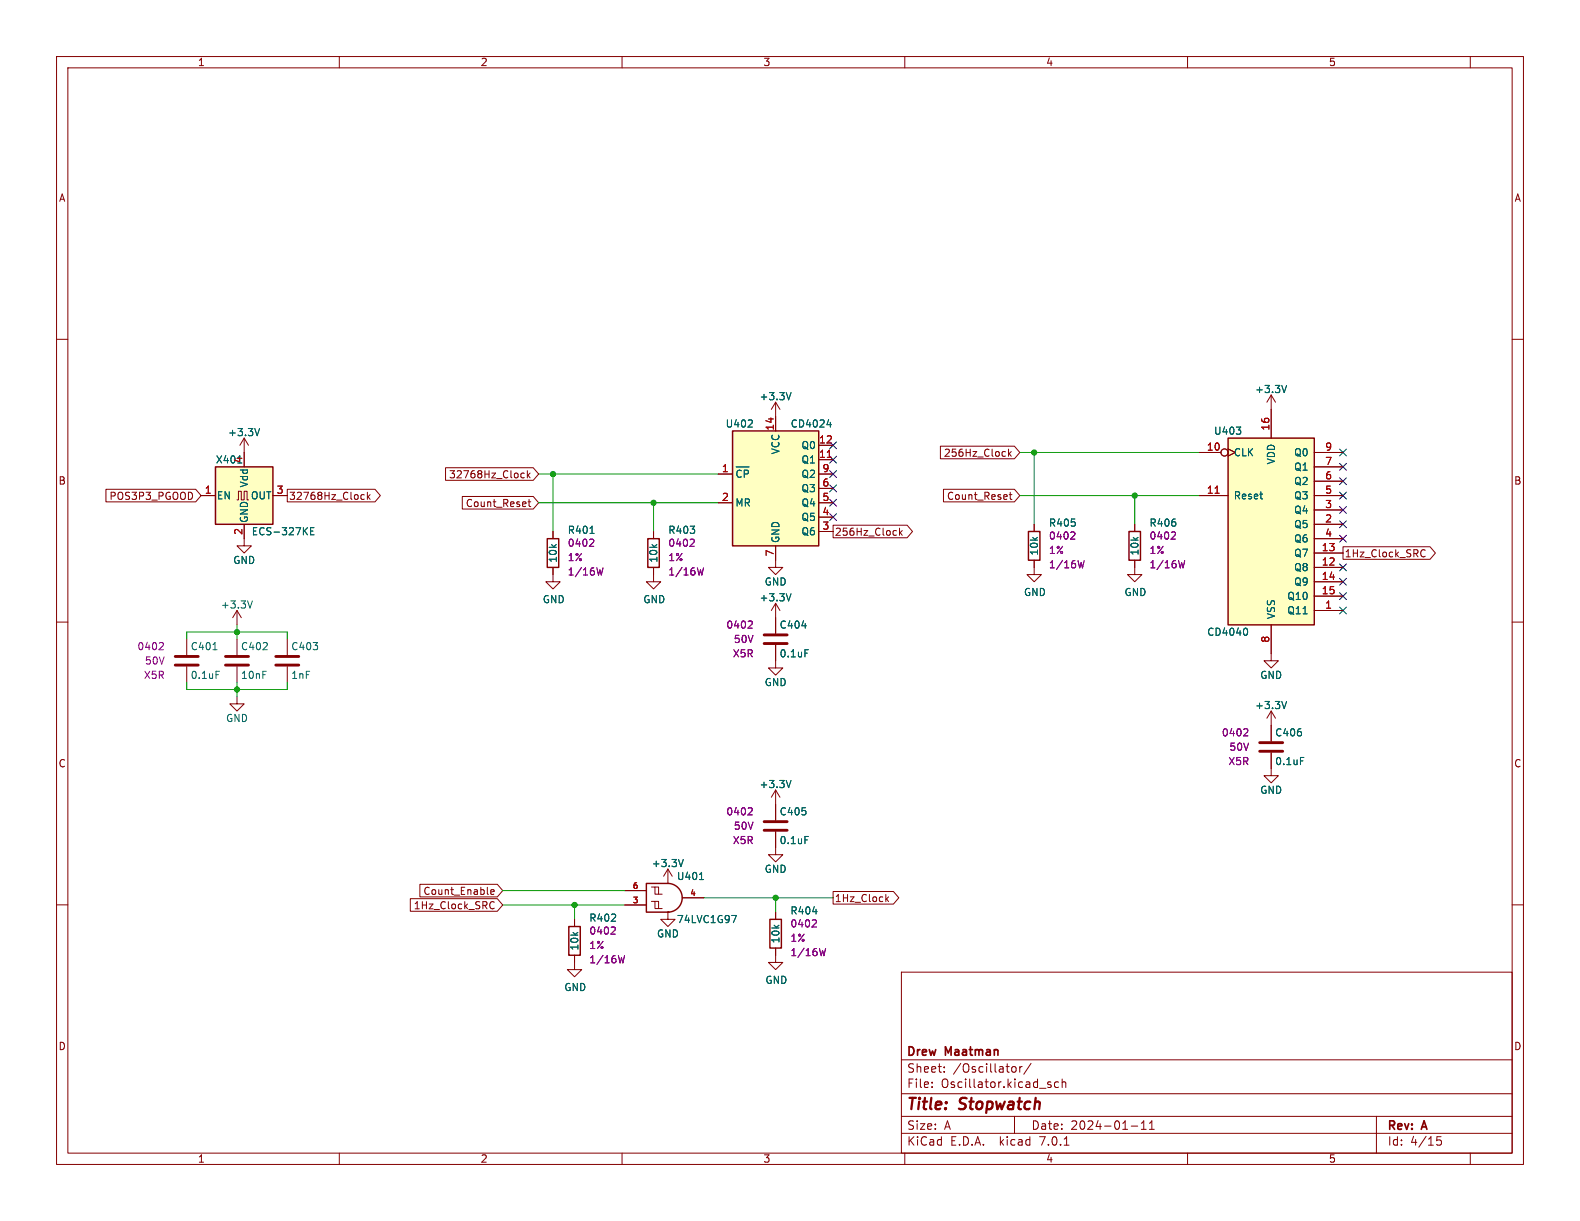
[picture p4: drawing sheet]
<svg xmlns="http://www.w3.org/2000/svg" width="279mm" height="216mm" viewBox="0 0 279 216" stroke-linecap="round" stroke-linejoin="round" font-family="sans-serif">
<g fill="none" stroke="#840000" stroke-width=".18">
<path d="M10 10h259.4v195.9h-259.4zM12 12h255.4v191.9h-255.4zM60 10v2M110 10v2M160 10v2M210 10v2M260 10v2M10 60h2M267.4 60h2M43.2 77.5v5.1M43.2 77.5l-.8 1.2M43.2 77.5l.7 1.2"/>
<path d="M137.2 71.1v5.1M137.2 71.1l-.8 1.3M137.2 71.1l.7 1.3M144.8 78.7h2.5M166.3 78.9h13.1l.9 1.1-.9 1.1h-13.1zM178.3 79.4v1.3M178.8 79.8l-.5 .5M217.2 79.4l1.2 .6-1.2 .6M224.8 69.9l-.8 1.2M224.8 69.9v7.6M224.8 69.9l.8 1.2M18.7 86.5h15.9l1 1.1-1 1.1h-15.9z"/>
<path d="M35.6 87.6h2.5M41.9 88.4h.3v-1.5h.5v1.5h.5v-1.5h.5v1.5h.2M43.2 92.7v3.8h1.2l-1.2 1.3-1.3-1.3h1.3M48.3 87.6h2.5M50.8 86.5h15.5l1 1.1-1 1.1h-15.5zM64.1 87.5h.3M64.4 88.2l-.3 .1M65 87v1.3M65.1 87.8l.4 .5M65.5 87.5l-.5 .4M78.8 82.7h15.5l.9 1.1-.9 1.1h-15.5zM81.7 87.8h12.6l.9 1.1-.9 1.1h-12.6z"/>
<path d="M92.3 83.7h.4M92.7 84.4l-.4 .1M93.3 83.2v1.3M93.4 88.7h.5M93.4 84l.3 .5M93.6 88.3v1.1l.3 .2M93.7 83.7l-.4 .4M97.8 94v1.3M115.6 94v1.3M127 83.8h2.5M127 88.9h2.5M137.2 96.5v3.8h1.2l-1.2 1.3-1.3-1.3h1.3"/>
<path d="M144.8 83.8h2.5M144.8 81.3h2.5M144.8 88.9h2.5M144.8 94h2.5M144.8 91.4h2.5M144.8 86.4h2.5M147.3 92.9h13.1l1 1.1-1 1.1h-13.1zM159.1 93.4v1.3M159.2 94.2l.4 .5M159.6 93.8l-.5 .5M166.8 86.5h12.6l.9 1.1-.9 1.1h-12.6zM178.5 80.2l.3 .5"/>
<path d="M178.5 87.5h.4M178.6 87v1.1l.3 .2M182.9 99.1v2.5h1.2l-1.2 1.3-1.3-1.3h1.3M182.9 92.7v1.3M200.7 99.1v2.5h1.2l-1.2 1.3-1.3-1.3h1.3M200.7 92.7v1.3M212.1 87.6h5.1M212.1 80h3.8M232.4 87.6h5.1M232.4 80h5.1M232.4 97.8h5.1M232.4 92.7h5.1"/>
<path d="M232.4 90.2h5.1M232.4 95.3h5.1M232.4 85.1h5.1M232.4 82.6h5.1M237.5 96.7h15.4l.9 1.1-.9 1.1h-15.4zM251.5 97.3l.3-.1 .2 .1M252 98.3l-.2 .2-.3-.1M10 110h2M33 113v2.8M33 117.9v2.8M41.9 108v2.5M41.9 113v2.8"/>
<path d="M41.9 117.9v2.8M41.9 108l-.8 1.2M41.9 108l.8 1.2M50.8 113v2.8M50.8 117.9v2.8M97.8 100.3v2.6h1.3l-1.3 1.2-1.3-1.2h1.3M115.6 100.3v2.6h1.2l-1.2 1.2-1.3-1.2h1.3M137.2 114v4.1h1.2l-1.2 1.3-1.3-1.3h1.3M137.2 106.7v5.3M137.2 106.7l-.8 1.3M137.2 106.7l.7 1.3M224.8 110.5v6.3h1.3l-1.3 1.3-1.3-1.3h1.3"/>
<path d="M232.4 108h5.1M232.4 100.3h5.1M232.4 102.9h5.1M232.4 105.4h5.1M267.4 110h2M41.9 123.2v1.3h1.3l-1.3 1.2-1.3-1.2h1.3M137.2 139.7l-.8 1.3M137.2 139.7v5.3M137.2 139.7l.7 1.3M224.8 133.1v4.1h1.3l-1.3 1.2-1.3-1.2h1.3M224.8 125.7v5.4M224.8 125.7l-.8 1.3"/>
<path d="M224.8 125.7l.8 1.3M10 160h2M72.6 158.9h15.3l1 1.1-1 1.1h-15.3zM74.3 156.4h13.6l1 1.1-1 1.1h-13.6zM86.8 157.7l.6-.1-.1-.2-.3-.1-.2 .2v.6h.5M86.8 159.5l.3-.1 .3 .1M110.5 157.5h3.8M115.2 159.4h.6v1.3h1.3M115.2 156.8h.6v1.3h1.3M115.8 159.4h.7v1.3M115.8 156.8h.7v1.3M118.1 156.2h.1"/>
<path d="M118.1 153.7l-.8 1.2M118.1 153.7v2.5M118.1 153.7l.8 1.2M120.6 158.8h3.9M137.2 147.1v4h1.2l-1.2 1.3-1.3-1.3h1.3M147.3 157.6h10.7l.9 1.2-.9 1.1h-10.7zM156.8 158.9l.3 .5M157.1 158.6l-.5 .5M267.4 160h2M87.4 160.6l-.3 .1-.3-.1M101.6 168.9v2.6h1.3l-1.3 1.2-1.3-1.2h1.3M101.6 162.6v1.2"/>
<path d="M110.5 160h3.8M118.1 161.3h.1M118.1 161.3v1.3h1.3l-1.3 1.2-1.3-1.2h1.3M137.2 167.6v2.6h1.2l-1.2 1.3-1.3-1.3h1.3M137.2 161.3v1.3M159.4 171.9h108v32h-108zM159.4 197.4h108M159.4 193.4h108M159.4 187.4h108M164.8 192.2v.1M164.8 191.4v.1M167 189.5v.1"/>
<path d="M167 188.7v.1M179.2 188.6l.3 .1 .2 .2-.1 .6-.4 .1M179.4 197.4v3M180.3 188.6v1M180.8 188.6l-.3 .1-.2 .2M182.3 188l-1.3 2M185.5 191.8l.3 .1 .1 .2-.2 .2h-.3M185.5 191.3l.3 .1M187.2 191.4l-.4-.1-.3 .3v.4l.1 .2h.6M187.8 191.4l.2-.1 .4 .1 .1 .9M187.8 190.8v1.5M200 199.1h1.2"/>
<path d="M201.8 199.7h.9M201.8 198.6l.5-.4v1.5M203.3 199.7h.8M203.3 198.6l.4-.4v1.5M243.4 197.4v6.5M60 203.9v2M110 203.9v2M159.4 200.4h108M160 203.9v2M188.2 202.5h.8M210 203.9v2M254.1 201.6h.5l.3 .3-.1 .5h-.7"/>
<path d="M254.1 201h.7M260 203.9v2"/>
<circle cx="216.5" cy="80" r=".63"/>
</g>
<g fill="none" stroke="#006464" stroke-width=".18">
<path d="M45.9 75.8l-.4 1.2M132.3 75.5h.7M133 74.4v.4M139.9 69.4l-.4 1.3M146.2 75.1h.8M146.8 74.7v.8M227.5 68.2l-.4 1.2M54.9 93.9h.4M55.5 93.3h-.6v1.3h.6M104.3 94.3h.8M130.2 82.6h2.3M131.1 83.3l-.4-.2-.3 .3"/>
<path d="M132.3 83.4l-.2-.3h-.5v1.3M37.7 114.9h.7M38.2 118.7h.6M44.6 106.3l-.4 1.2M139.9 105l-.4 1.3M142.3 114.9h.6M220.4 111.1l.2 .5-.2 .7M230.4 108.5h.8M139.9 138l-.4 1.3M227.5 124l-.4 1.3M230 133.9h.6M120.8 152l-.4 1.2"/>
<path d="M123.7 155.5h.7M142.3 147.9h.6M129.4 161.9h.8l-.5 1.2"/>
</g>
<path d="M31 117.6h4.1M31 116.1h4.1M39.9 117.6h4M39.9 116.1h4M48.8 117.6h4M48.8 116.1h4M135.1 113.8h4.1M135.1 112.3h4.1M222.8 132.8h4M222.8 131.3h4M135.1 146.8h4.1M135.1 145.3h4.1" fill="none" stroke="#840000" stroke-width=".51"/>
<g fill="#ffffc2" stroke="#ffffc2" stroke-width=".18">
<path d="M38.1 82.6h10.2v10.1h-10.2z"/>
<path d="M217.2 77.5h15.2v33h-15.2z"/>
<path d="M129.5 76.2h15.3v20.3h-15.3z"/>
</g>
<path d="M129.5 76.2h15.3v20.3h-15.3zM217.2 77.5h15.2v33h-15.2zM38.1 82.6h10.2v10.1h-10.2zM96.8 95.3h2v5h-2zM114.6 95.3h2v5h-2zM181.9 94h2v5.1h-2zM199.6 94h2.1v5.1h-2.1zM114.3 156.2h3.8a2.54 2.54 0 0 1 2.5 2.6 2.54 2.54 0 0 1-2.5 2.5h-3.8zM100.6 163.8h2v5.1h-2zM136.1 162.6h2.1v5h-2.1z" fill="none" stroke="#840000" stroke-width=".25"/>
<g fill="none" stroke="#840084" stroke-width=".18">
<path d="M104.8 95.3l.2 .3-.1 .3-.7 .7h.8M122.5 95.3l.3 .3-.1 .3-.7 .7h.8M189.8 94.1l.3 .2-.1 .3-.7 .7h.8M191.7 99.1l-.3 1.3-.2-.9-.3 .9M207.6 94.1l.3 .2-.1 .3-.7 .7h.8M209.5 99.1l-.3 1.3-.2-.9-.3 .9M28.7 113.6l.2 .3-.1 .3-.7 .7h.8M106.6 100.4l-.3 1.3-.2-.9-.3 .9M124.4 100.4l-.3 1.3-.2-.9-.3 .9M132.8 109.8l.2 .2v.4l-.7 .7h.7M220.4 128.9l.3 .2-.1 .3-.7 .7h.8M132.8 142.8l.2 .3v.3l-.7 .7h.7"/>
<path d="M108.6 163.9l.2 .3-.1 .3-.7 .7h.8M110.4 169l-.3 1.3-.2-.9-.2 .9M144.1 162.6l.3 .3-.1 .3-.7 .7h.8M146 167.7l-.3 1.3-.2-.9-.3 .9"/>
</g>
<path d="M146.3 80.9h.7M214.9 87.2h.7" fill="none" stroke="#a90000" stroke-width=".18"/>
<g fill="none" stroke="#009600" stroke-width=".18">
<path d="M95.2 83.8h31.8M95.2 88.9h31.8M97.8 83.8v10.2M115.6 88.9v5.1M180.3 87.6h31.8M180.3 80h31.8M182.9 80v12.7M200.7 87.6v5.1M33 113v-1.2h17.8v1.2M41.9 110.5v2.5M33 120.7v1.2h17.8v-1.2M41.9 120.7v2.5"/>
<path d="M88.9 157.5h21.6M124.5 158.8h22.8M137.2 158.8v2.5M88.9 160h21.6M101.6 160v2.6"/>
</g>
<g fill="none" stroke="#000084" stroke-width=".18">
<path d="M146.7 78.1l1.2 1.2M147.9 78.1l-1.2 1.2M236.9 79.4l1.2 1.2M238.1 79.4l-1.2 1.2M146.7 90.8l1.2 1.2M146.7 88.3l1.2 1.2M146.7 80.7l1.2 1.2M146.7 83.2l1.2 1.2M146.7 85.8l1.2 1.2M147.9 90.8l-1.2 1.2M147.9 88.3l-1.2 1.2M147.9 80.7l-1.2 1.2"/>
<path d="M147.9 83.2l-1.2 1.2M147.9 85.8l-1.2 1.2M236.9 84.5l1.2 1.2M236.9 81.9l1.2 1.3M236.9 99.7l1.2 1.2M236.9 89.6l1.2 1.2M236.9 94.6l1.2 1.3M236.9 92.1l1.2 1.2M236.9 87l1.2 1.2M238.1 84.5l-1.2 1.2M238.1 81.9l-1.2 1.3M238.1 99.7l-1.2 1.2"/>
<path d="M238.1 89.6l-1.2 1.2M238.1 94.6l-1.2 1.3M238.1 92.1l-1.2 1.2M238.1 87l-1.2 1.2M236.9 104.8l1.2 1.2M236.9 107.3l1.2 1.3M236.9 102.3l1.2 1.2M238.1 104.8l-1.2 1.2M238.1 107.3l-1.2 1.3M238.1 102.3l-1.2 1.2"/>
</g>
<g fill="#009600" stroke="#009600" stroke-width=".18">
<circle cx="182.9" cy="80" r=".46"/>
<circle cx="200.7" cy="87.6" r=".46"/>
<circle cx="115.6" cy="88.9" r=".46"/>
<circle cx="137.2" cy="158.8" r=".46"/>
<circle cx="97.8" cy="83.8" r=".46"/>
<circle cx="101.6" cy="160" r=".46"/>
<circle cx="41.9" cy="121.9" r=".46"/>
<circle cx="41.9" cy="111.8" r=".46"/>
</g>
<g font-size="2.8" fill="#840000">
<text x="160.4" y="196.7">Title:</text>
<text x="169.8" y="196.7">Stopwatch</text>
</g>
<g font-size="2.1" fill="#840000">
<text x="160.4" y="189.8">Sheet:</text>
<text x="160.4" y="187">Drew</text>
<text x="167.3" y="187">Maatman</text>
<text x="168.6" y="189.8">/Oscillator/</text>
<text x="160.4" y="192.5">File:</text>
<text x="166.4" y="192.5">Oscillator.kicad_sch</text>
<text x="160.4" y="202.7">KiCad</text>
<text x="160.4" y="199.9">Size:</text>
<text x="167" y="199.9">A</text>
<text x="168.1" y="202.7">E.D.A.</text>
<text x="176.8" y="202.7">kicad</text>
<text x="182.4" y="199.9">Date:</text>
<text x="183.9" y="202.7">7.0.1</text>
<text x="189.3" y="199.9">2024-01-11</text>
<text x="245.4" y="200.1">Rev:</text>
<text x="245.4" y="202.7">Id:</text>
<text x="249.4" y="202.7">4/15</text>
<text x="251.6" y="200.1">A</text>
</g>
<g font-size="1.8" fill="#840000">
<text x="35" y="11.8">1</text>
<text x="85" y="11.8">2</text>
<text x="135" y="11.8">3</text>
<text x="185" y="11.8">4</text>
<text x="235" y="11.8">5</text>
<text x="10.4" y="35.8">A</text>
<text x="267.8" y="35.8">A</text>
<text x="166.8" y="80.9">256Hz_Clock</text>
<text x="10.3" y="85.8">B</text>
<text x="19.2" y="88.5">POS3P3_PGOOD</text>
<text x="51.1" y="88.5">32768Hz_Clock</text>
<text x="79.3" y="84.7">32768Hz_Clock</text>
<text x="82.2" y="89.8">Count_Reset</text>
<text x="167.3" y="88.5">Count_Reset</text>
<text x="267.7" y="85.8">B</text>
<text x="147.6" y="94.9">256Hz_Clock</text>
<text x="237.8" y="98.7">1Hz_Clock_SRC</text>
<text x="10.3" y="135.8">C</text>
<text x="267.7" y="135.8">C</text>
<text x="73" y="160.9">1Hz_Clock_SRC</text>
<text x="74.7" y="158.4">Count_Enable</text>
<text x="147.6" y="159.7">1Hz_Clock</text>
<text x="10.3" y="185.8">D</text>
<text x="267.7" y="185.8">D</text>
<text x="35" y="205.7">1</text>
<text x="85" y="205.7">2</text>
<text x="135" y="205.7">3</text>
<text x="185" y="205.7">4</text>
<text x="235" y="205.7">5</text>
</g>
<g font-size="1.8" fill="#006464">
<text x="134.3" y="70.9">+3.3V</text>
<text x="221.9" y="69.7">+3.3V</text>
<text x="40.3" y="77.3">+3.3V</text>
<text x="128.3" y="75.8">U402</text>
<text x="139.8" y="75.8">CD4024</text>
<text x="214.6" y="77">U403</text>
<text x="38.1" y="82.1">X401</text>
<text x="138" y="80.5" transform="rotate(-90 138 80.5)">VCC</text>
<text x="141.6" y="82.1">Q1</text>
<text x="141.6" y="79.6">Q0</text>
<text x="218.2" y="80.8">CLK</text>
<text x="225.6" y="82.2" transform="rotate(-90 225.6 82.2)">VDD</text>
<text x="228.7" y="83.4">Q1</text>
<text x="228.7" y="80.8">Q0</text>
<text x="38.4" y="88.5">EN</text>
<text x="44" y="86.3" transform="rotate(-90 44 86.3)">Vdd</text>
<text x="44.3" y="88.5">OUT</text>
<text x="130" y="85.3">~{CP}</text>
<text x="130" y="89.7">MR</text>
<text x="141.6" y="89.7">Q4</text>
<text x="141.6" y="87.2">Q3</text>
<text x="141.6" y="84.6">Q2</text>
<text x="218.2" y="88.5">Reset</text>
<text x="228.7" y="88.5">Q3</text>
<text x="228.7" y="85.9">Q2</text>
<text x="44" y="92.5" transform="rotate(-90 44 92.5)">GND</text>
<text x="44.5" y="94.8">ECS-327KE</text>
<text x="100.3" y="94.6">R401</text>
<text x="118.1" y="94.6">R403</text>
<text x="141.6" y="94.8">Q6</text>
<text x="141.6" y="92.3">Q5</text>
<text x="185.4" y="93.3">R405</text>
<text x="203.2" y="93.3">R406</text>
<text x="228.7" y="93.5">Q5</text>
<text x="228.7" y="91">Q4</text>
<text x="41.2" y="99.9">GND</text>
<text x="98.6" y="99.6" transform="rotate(-90 98.6 99.6)">10k</text>
<text x="116.4" y="99.6" transform="rotate(-90 116.4 99.6)">10k</text>
<text x="138" y="96" transform="rotate(-90 138 96)">GND</text>
<text x="183.7" y="98.3" transform="rotate(-90 183.7 98.3)">10k</text>
<text x="201.5" y="98.3" transform="rotate(-90 201.5 98.3)">10k</text>
<text x="228.7" y="101.2">Q8</text>
<text x="228.7" y="98.6">Q7</text>
<text x="228.7" y="96.1">Q6</text>
<text x="39" y="107.8">+3.3V</text>
<text x="95.9" y="106.8">GND</text>
<text x="113.7" y="106.8">GND</text>
<text x="134.3" y="106.5">+3.3V</text>
<text x="135.2" y="103.7">GND</text>
<text x="181" y="105.5">GND</text>
<text x="198.8" y="105.5">GND</text>
<text x="227.5" y="106.2">Q10</text>
<text x="228.7" y="103.7">Q9</text>
<text x="137.8" y="111.3">C404</text>
<text x="213.4" y="112.6">CD4040</text>
<text x="225.6" y="109.5" transform="rotate(-90 225.6 109.5)">VSS</text>
<text x="227.5" y="108.8">Q11</text>
<text x="33.7" y="115.1">C401</text>
<text x="42.6" y="115.1">C402</text>
<text x="51.4" y="115.1">C403</text>
<text x="137.8" y="116.4">0.1uF</text>
<text x="33.7" y="120.2">0.1uF</text>
<text x="42.6" y="120.2">10nF</text>
<text x="51.4" y="120.2">1nF</text>
<text x="135.2" y="121.5">GND</text>
<text x="221.9" y="125.5">+3.3V</text>
<text x="222.8" y="120.2">GND</text>
<text x="39.9" y="127.8">GND</text>
<text x="225.4" y="130.4">C406</text>
<text x="225.4" y="135.4">0.1uF</text>
<text x="134.3" y="139.5">+3.3V</text>
<text x="222.8" y="140.5">GND</text>
<text x="137.8" y="144.3">C405</text>
<text x="137.8" y="149.4">0.1uF</text>
<text x="115.2" y="153.5">+3.3V</text>
<text x="119.6" y="155.8">U401</text>
<text x="135.2" y="154.5">GND</text>
<text x="139.7" y="161.9">R404</text>
<text x="104.1" y="163.1">R402</text>
<text x="116.1" y="165.9">GND</text>
<text x="119.6" y="163.4">74LVC1G97</text>
<text x="138" y="166.9" transform="rotate(-90 138 166.9)">10k</text>
<text x="102.4" y="168.1" transform="rotate(-90 102.4 168.1)">10k</text>
<text x="99.7" y="175.4">GND</text>
<text x="135.3" y="174.1">GND</text>
</g>
<g font-size="1.8" fill="#a90000">
<text x="136.9" y="76.2" transform="rotate(-90 136.9 76.2)">14</text>
<text x="224.5" y="76.2" transform="rotate(-90 224.5 76.2)">16</text>
<text x="42.9" y="81.9" transform="rotate(-90 42.9 81.9)">4</text>
<text x="127.6" y="83.6">1</text>
<text x="144.8" y="81">11</text>
<text x="144.8" y="78.5">12</text>
<text x="145.4" y="83.6">9</text>
<text x="213.4" y="79.8">10</text>
<text x="234.3" y="82.3">7</text>
<text x="234.3" y="79.8">9</text>
<text x="36.2" y="87.4">1</text>
<text x="48.9" y="87.4">3</text>
<text x="127.6" y="88.6">2</text>
<text x="145.4" y="88.6">5</text>
<text x="145.4" y="86.1">6</text>
<text x="213.4" y="87.4">11</text>
<text x="234.3" y="89.9">3</text>
<text x="234.3" y="87.4">5</text>
<text x="234.3" y="84.8">6</text>
<text x="42.9" y="94.6" transform="rotate(-90 42.9 94.6)">2</text>
<text x="145.4" y="93.7">3</text>
<text x="145.4" y="91.2">4</text>
<text x="234.3" y="92.5">2</text>
<text x="234.3" y="95">4</text>
<text x="136.9" y="98.5" transform="rotate(-90 136.9 98.5)">7</text>
<text x="233.7" y="100.1">12</text>
<text x="233.7" y="97.5">13</text>
<text x="233.7" y="102.6">14</text>
<text x="233.7" y="105.2">15</text>
<text x="234.3" y="107.7">1</text>
<text x="224.5" y="113.7" transform="rotate(-90 224.5 113.7)">8</text>
</g>
<g font-size="1.8" fill="#840084">
<text x="185.4" y="95.6">0402</text>
<text x="203.2" y="95.6">0402</text>
<text x="100.3" y="96.8">0402</text>
<text x="100.3" y="99.4">1%</text>
<text x="100.3" y="101.9">1/16W</text>
<text x="118.1" y="96.8">0402</text>
<text x="118.1" y="99.4">1%</text>
<text x="118.1" y="101.9">1/16W</text>
<text x="185.4" y="98.1">1%</text>
<text x="185.4" y="100.6">1/16W</text>
<text x="203.2" y="98.1">1%</text>
<text x="203.2" y="100.6">1/16W</text>
<text x="128.4" y="111.3">0402</text>
<text x="129.7" y="113.9">50V</text>
<text x="24.2" y="115.1">0402</text>
<text x="25.6" y="117.7">50V</text>
<text x="129.5" y="116.4">X5R</text>
<text x="25.4" y="120.2">X5R</text>
<text x="216" y="130.4">0402</text>
<text x="217.2" y="135.4">X5R</text>
<text x="217.3" y="132.9">50V</text>
<text x="128.4" y="144.3">0402</text>
<text x="129.5" y="149.4">X5R</text>
<text x="129.7" y="146.9">50V</text>
<text x="104.1" y="165.4">0402</text>
<text x="104.1" y="168">1%</text>
<text x="139.7" y="164.1">0402</text>
<text x="139.7" y="166.7">1%</text>
<text x="104.1" y="170.5">1/16W</text>
<text x="139.7" y="169.2">1/16W</text>
</g>
<g font-size="1.4" fill="#a90000">
<text x="111.8" y="159.8">3</text>
<text x="111.8" y="157.2">6</text>
<text x="122" y="158.5">4</text>
</g>
</svg>
